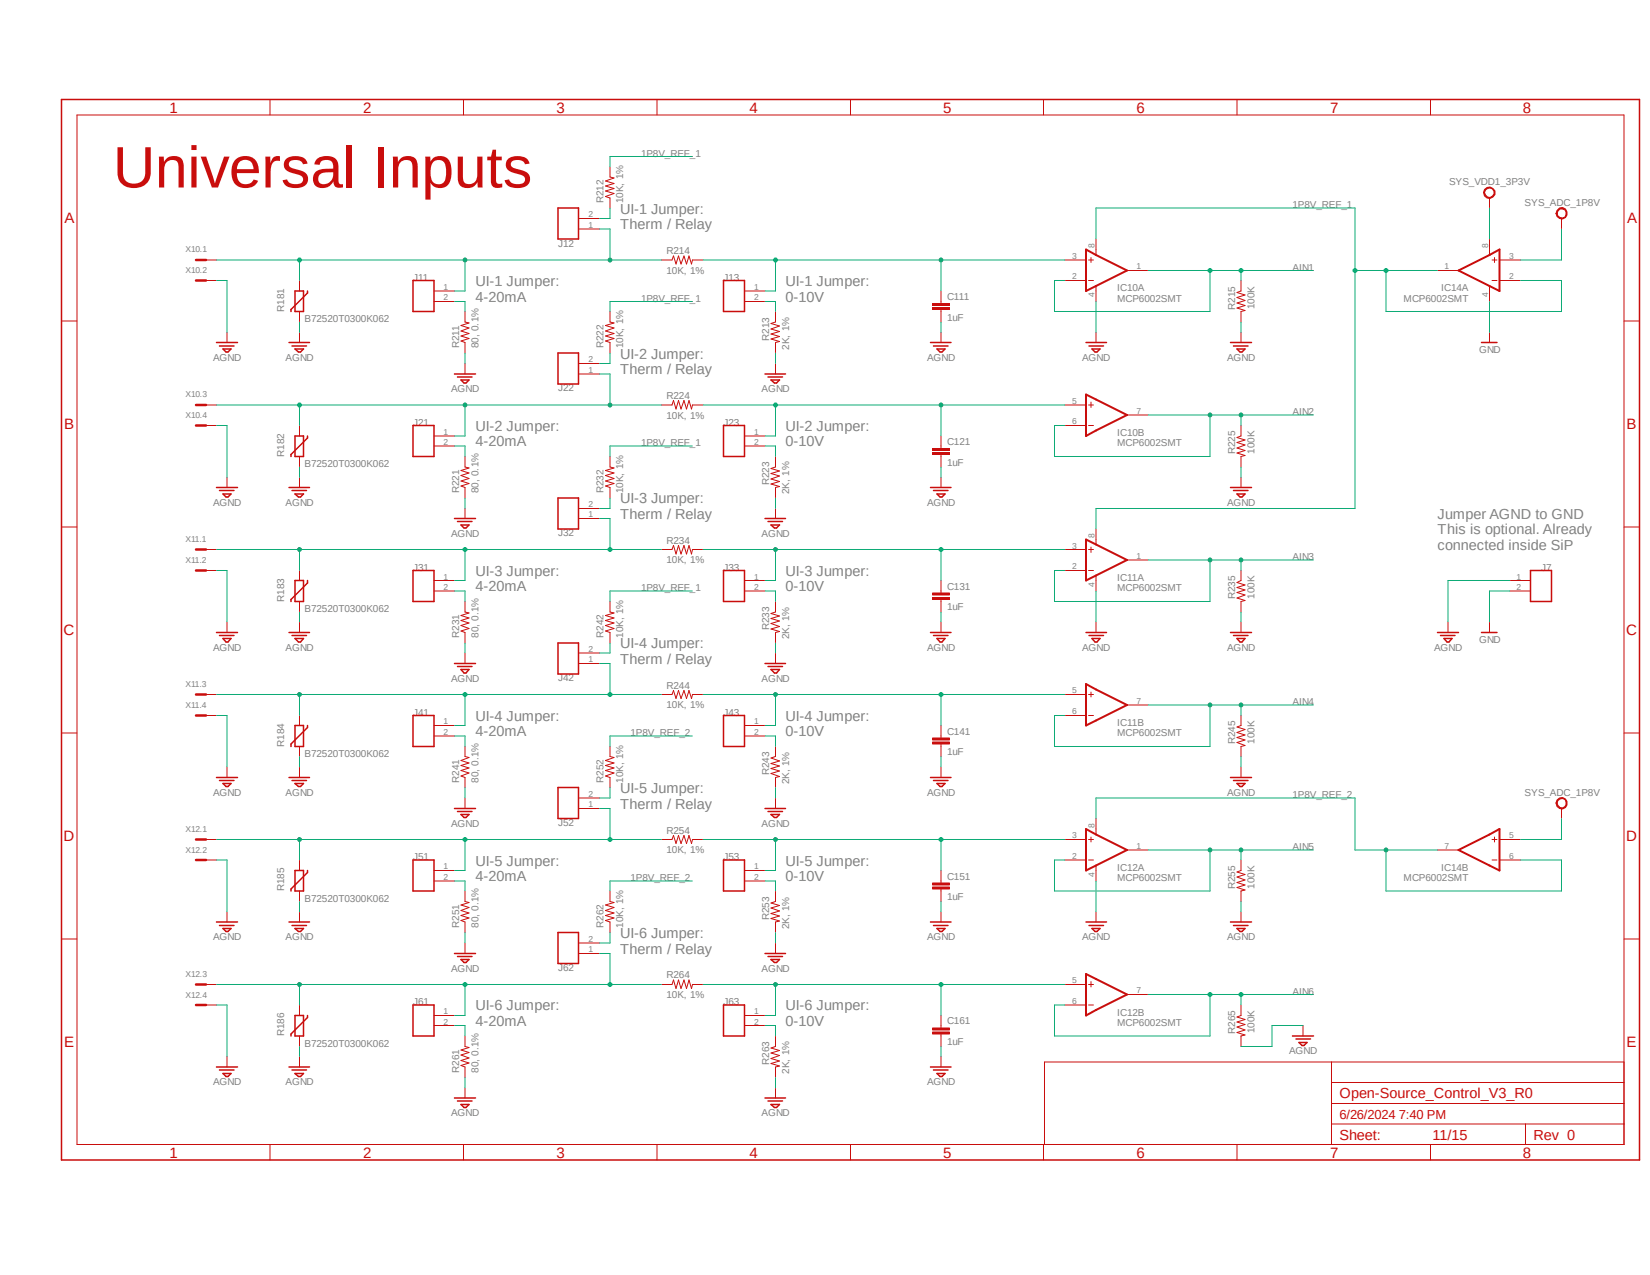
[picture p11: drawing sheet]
<svg xmlns="http://www.w3.org/2000/svg" width="279mm" height="216mm" viewBox="0 0 279 216" stroke-linecap="round" stroke-linejoin="round" font-family="sans-serif">
<path d="M8.4 146.4l55.2 69.5M279.4 146.4l-55.2 69.5" fill="none" stroke="#fff" stroke-width=".17"/>
<g fill="none" stroke="#c90d0c" stroke-width=".17">
<path d="M13 19.5h262v174.3h-262zM45.7 16.8v2.7M78.5 16.8v2.7M111.3 16.8v2.7M144 16.8v2.7M176.7 16.8v2.7M209.5 16.8v2.7M242.2 16.8v2.7M98 38.8h3.5M98 37h3.5M103.3 28.3v1.7l.7 .1-1.5 .5 1.5 .5-1.5 .4 1.5 .4-1.5 .4 1.5 .5-1.5 .5 .8 .2v1.7M10.4 54.4h2.6"/>
<path d="M34.9 44h1.8M34.9 47.5h1.8M38.4 56.3v1.7M50.7 47.5v1.8M50.7 52.7v1.8M73.5 49.3h3.5M73.5 51.1h3.5M78.7 52.7v1.8l.7 .2-1.3 .4 1.3 .4-1.3 .5 1.3 .5-1.3 .4 1.3 .4-1.3 .4 .6 .3v1.8M103.3 52.7v1.8l.7 .2-1.5 .4 1.5 .4-1.5 .5 1.5 .5-1.5 .4 1.5 .4-1.5 .4 .8 .3v1.8M112 44h1.8l.2-.7 .5 1.4 .4-1.4 .4 1.4 .5-1.4 .4 1.4 .5-1.4 .4 1.4 .2-.7h1.7M126.1 49.3h3.4M126.1 51.1h3.4"/>
<path d="M131.3 52.7v1.8l-.7 .3 1.4 .4-1.4 .5 1.4 .4-1.4 .5 1.4 .4-1.4 .4 1.4 .4-.7 .2v1.8M157.9 51.4h2.9v.3h-2.9zM157.9 52.1h2.9v.3h-2.9zM159.3 49.3v2.1M159.3 52.4v2.1M159.3 56.3v1.7M180.3 44h3.6M180.3 47.5h3.6M184.3 44h.9M184.3 47.5h.9M184.7 43.6v.8M185.6 40.5v2.7"/>
<path d="M185.6 48.4v2.7M185.6 56.3v1.7M190.8 45.8h3.6M243.4 45.8h3.6M252.2 40.5v2.7M252.2 48.4v2.7M252.6 44h.9M252.6 47.5h.9M253.1 43.6v.8M253.9 44h3.6M253.9 47.5h3.6M275 54.4h2.6"/>
<path d="M34.9 68.6h1.8M34.9 72.1h1.8M50.7 72.1v1.7M50.7 77.3v1.8M73.5 73.8h3.5M73.5 75.5h3.5M78.7 61.6v1.7M78.7 77.3v1.8l.7 .1-1.3 .5 1.3 .4-1.3 .4 1.3 .5-1.3 .4 1.3 .5-1.3 .4 .6 .2v1.8M98 63.3h3.5M98 61.6h3.5M103.3 77.3v1.8l.7 .1-1.5 .5 1.5 .4-1.5 .4 1.5 .5-1.5 .4 1.5 .5-1.5 .4 .8 .2v1.8M112 68.6h1.8l.2-.8 .5 1.5 .4-1.5 .4 1.5 .5-1.5 .4 1.5 .5-1.5 .4 1.5 .2-.7h1.7"/>
<path d="M126.1 73.8h3.4M126.1 75.5h3.4M131.3 61.6v1.7M131.3 77.3v1.8l-.7 .2 1.4 .5-1.4 .4 1.4 .4-1.4 .5 1.4 .4-1.4 .5 1.4 .4-.7 .1v1.8M157.9 75.9h2.9v.4h-2.9zM157.9 76.6h2.9v.4h-2.9zM159.3 73.8v2.1M159.3 77v2.1M180.3 68.6h3.6M180.3 72.1h3.6M184.3 68.6h.9M184.3 72.1h.9"/>
<path d="M184.7 68.1v.9M190.8 70.3h3.6M10.4 89.2h2.6M34.9 93h1.8M34.9 96.6h1.8M38.4 80.9v1.6M50.7 96.6v1.7M73.5 98.3h3.5M78.7 86.1v1.7M98 87.8h3.5M98 86.1h3.5M112 93h1.8l.2-.6 .5 1.4 .4-1.4 .4 1.4 .5-1.4 .4 1.4 .5-1.4 .4 1.4 .2-.8h1.7"/>
<path d="M126.1 98.3h3.4M131.3 86.1v1.7M159.3 80.9v1.6M159.3 98.3v2.1M180.3 93h3.6M180.3 96.6h3.6M184.3 93h.9M184.3 96.6h.9M184.7 92.6v1M185.6 89.6v2.6M185.6 97.5v2.6M190.8 94.8h3.6"/>
<path d="M275 89.2h2.6M34.9 117.6h1.8M38.4 105.3v1.8M50.7 101.9v1.7M73.5 100.1h3.5M78.7 101.9v1.7l.7 .2-1.3 .4 1.3 .4-1.3 .5 1.3 .4-1.3 .4 1.3 .5-1.3 .4 .6 .3v1.8M78.7 110.6v1.8M98 112.4h3.5M98 110.6h3.5M103.3 101.9v1.7l.7 .2-1.5 .4 1.5 .4-1.5 .5 1.5 .4-1.5 .4 1.5 .5-1.5 .4 .8 .3v1.8M112 117.6h1.8l.2-.7 .5 1.4 .4-1.4 .4 1.4 .5-1.4 .4 1.4 .5-1.4 .4 1.4 .2-.7h1.7M126.1 100.1h3.4"/>
<path d="M131.3 101.9v1.7l-.7 .3 1.4 .4-1.4 .4 1.4 .5-1.4 .4 1.4 .5-1.4 .4 1.4 .4-.7 .2v1.8M131.3 110.6v1.8M157.9 100.4h2.9v.4h-2.9zM157.9 101.2h2.9v.3h-2.9zM159.3 101.5v2.1M159.3 105.3v1.8M180.3 117.6h3.6M184.3 117.6h.9M184.7 117.2v.8M185.6 105.3v1.8M190.8 119.4h3.6M10.4 124.1h2.6"/>
<path d="M34.9 121.2h1.8M38.4 129.9v1.8M50.7 121.2v1.7M50.7 126.4v1.7M73.5 122.9h3.5M73.5 124.6h3.5M78.7 126.4v1.7l.7 .2-1.3 .5 1.3 .4-1.3 .4 1.3 .4-1.3 .5 1.3 .4-1.3 .5 .6 .3v1.6M78.7 135.1v1.8M98 136.9h3.5M98 135.1h3.5M103.3 126.4v1.7l.7 .2-1.5 .5 1.5 .4-1.5 .4 1.5 .4-1.5 .5 1.5 .4-1.5 .5 .8 .3v1.6M126.1 122.9h3.4"/>
<path d="M126.1 124.6h3.4M131.3 126.4v1.7l-.7 .3 1.4 .5-1.4 .4 1.4 .4-1.4 .4 1.4 .5-1.4 .4 1.4 .5-.7 .2v1.6M131.3 135.1v1.8M157.9 125h2.9v.3h-2.9zM157.9 125.6h2.9v.4h-2.9zM159.3 122.9v2.1M159.3 126v2.1M159.3 129.9v1.8M180.3 121.2h3.6M184.3 121.2h.9M185.6 138.6v2.7M275 124.1h2.6"/>
<path d="M10.4 159h2.6M34.9 142.2h1.8M34.9 145.6h1.8M38.4 154.4v1.7M50.7 145.6v1.8M50.7 150.9v1.8M73.5 147.4h3.5M73.5 149.2h3.5M78.7 150.9v1.8l.7 .1-1.3 .4 1.3 .5-1.3 .5 1.3 .4-1.3 .4 1.3 .4-1.3 .5 .6 .2v1.8M78.7 159.7v1.8M98 159.7h3.5M103.3 150.9v1.8l.7 .1-1.5 .4 1.5 .5-1.5 .5 1.5 .4-1.5 .4 1.5 .4-1.5 .5 .8 .2v1.8"/>
<path d="M112 142.2h1.8l.2-.7 .5 1.3 .4-1.3 .4 1.3 .5-1.3 .4 1.3 .5-1.3 .4 1.3 .2-.6h1.7M126.1 147.4h3.4M126.1 149.2h3.4M131.3 150.9v1.8l-.7 .2 1.4 .4-1.4 .5 1.4 .5-1.4 .4 1.4 .4-1.4 .4 1.4 .5-.7 .1v1.8M131.3 159.7v1.8M157.9 149.5h2.9v.4h-2.9zM157.9 150.2h2.9v.3h-2.9zM159.3 147.4v2.1M159.3 150.5v2.2M159.3 154.4v1.7M180.3 142.2h3.6M180.3 145.6h3.6"/>
<path d="M184.3 142.2h.9M184.3 145.6h.9M184.7 141.7v.9M185.6 146.6v2.6M185.6 154.4v1.7M190.8 143.9h3.6M243.4 143.9h3.6M252.6 142.2h.9M252.6 145.6h.9M253.1 141.7v.9M253.9 142.2h3.6M253.9 145.6h3.6"/>
<path d="M275 159h2.6M34.9 166.7h1.8M34.9 170.2h1.8M38.4 178.9v1.8M50.7 170.2v1.8M50.7 175.4v1.8M73.5 172h3.5M73.5 173.7h3.5M78.7 175.4v1.8l.7 .2-1.3 .4 1.3 .4-1.3 .4 1.3 .6-1.3 .4 1.3 .4-1.3 .4 .6 .3v1.8M98 161.5h3.5M112 166.7h1.8l.2-.8 .5 1.5 .4-1.5 .4 1.5 .5-1.5 .4 1.5 .5-1.5 .4 1.5 .2-.7h1.7M126.1 172h3.4"/>
<path d="M126.1 173.7h3.4M131.3 175.4v1.8l-.7 .3 1.4 .4-1.4 .4 1.4 .4-1.4 .5 1.4 .5-1.4 .4 1.4 .4-.7 .2v1.8M157.9 174.1h2.9v.3h-2.9zM157.9 174.8h2.9v.3h-2.9zM159.3 172v2.1M159.3 175.1v2.1M159.3 178.9v1.8M180.3 166.7h3.6M180.3 170.2h3.6M184.3 166.7h.9M184.3 170.2h.9M184.7 166.2v.9"/>
<path d="M190.8 168.4h3.6M225.5 179.8v14M275 179.8h-98.1v14M45.7 193.8v2.6M78.5 193.8v2.6M78.7 184.2v1.7M111.3 193.8v2.6M131.3 184.2v1.7M144 193.8v2.6M176.7 193.8v2.6M209.5 193.8v2.6M225.5 190.3h49.5"/>
<path d="M225.5 186.9h49.5M225.5 183.3h49.5M242.2 193.8v2.6M258.3 190.3v3.5"/>
</g>
<g fill="none" stroke="#c90d0c" stroke-width=".25">
<path d="M10.4 16.8h267.2v179.6h-267.2zM94.5 35.2h3.5v5.3h-3.5zM36.7 58h3.5M37.2 58.6h2.4M37.8 59.1h1.3l-.5 .5h-.3zM50 49.3h1.4v3.4h-1.4zM52.1 49.3v.3l-2.8 2.8v.3M69.9 47.5h3.6v5.2h-3.6zM94.5 59.8h3.5v5.2h-3.5zM122.5 47.5h3.6v5.2h-3.6zM157.6 58h3.4M158.1 58.6h2.4"/>
<path d="M158.7 59.1h1.3l-.5 .5h-.3zM183.9 58h3.5M184.4 58.6h2.5M184.9 59.1h1.4l-.5 .5h-.4zM50 73.8h1.4v3.5h-1.4zM52.1 73.8v.4l-2.8 2.8v.3M69.9 72.1h3.6v5.2h-3.6zM77 63.3h3.5M77.5 63.8h2.4M78.1 64.3h1.3l-.5 .6h-.3zM122.5 72.1h3.6v5.2h-3.6zM129.5 63.3h3.5"/>
<path d="M130 63.8h2.5M130.6 64.3h1.4l-.5 .6h-.4zM36.7 82.5h3.5M37.2 83.1h2.4M37.8 83.7h1.3l-.5 .5h-.3zM50 98.3h1.4v3.6h-1.4zM52.1 98.3v.4l-2.8 2.8v.4M69.9 96.6h3.6v5.3h-3.6zM77 87.8h3.5M77.5 88.3h2.4M78.1 88.9h1.3l-.5 .5h-.3zM94.5 84.3h3.5v5.3h-3.5z"/>
<path d="M122.5 96.6h3.6v5.3h-3.6zM129.5 87.8h3.5M130 88.3h2.5M130.6 88.9h1.4l-.5 .5h-.4zM157.6 82.5h3.4M158.1 83.1h2.4M158.7 83.7h1.3l-.5 .5h-.3zM36.7 107.1h3.5M37.2 107.6h2.4M37.8 108.1h1.3l-.5 .6h-.3zM77 112.4h3.5M77.5 112.9h2.4"/>
<path d="M78.1 113.4h1.3l-.5 .6h-.3zM94.5 108.9h3.5v5.2h-3.5zM129.5 112.4h3.5M130 112.9h2.5M130.6 113.4h1.4l-.5 .6h-.4zM157.6 107.1h3.4M158.1 107.6h2.4M158.7 108.1h1.3l-.5 .6h-.3zM183.9 107.1h3.5M184.4 107.6h2.5M184.9 108.1h1.4l-.5 .6h-.4zM36.7 131.7h3.5"/>
<path d="M37.2 132.2h2.4M37.8 132.7h1.3l-.5 .5h-.3zM50 122.9h1.4v3.5h-1.4zM52.1 122.9v.3l-2.8 2.8v.4M69.9 121.2h3.6v5.2h-3.6zM77 136.9h3.5M77.5 137.4h2.4M78.1 137.9h1.3l-.5 .5h-.3zM94.5 133.3h3.5v5.3h-3.5zM122.5 121.2h3.6v5.2h-3.6zM129.5 136.9h3.5M130 137.4h2.5"/>
<path d="M130.6 137.9h1.4l-.5 .5h-.4zM157.6 131.7h3.4M158.1 132.2h2.4M158.7 132.7h1.3l-.5 .5h-.3zM36.7 156.1h3.5M37.2 156.7h2.4M37.8 157.2h1.3l-.5 .5h-.3zM50 147.4h1.4v3.5h-1.4zM52.1 147.4v.3l-2.8 2.8v.4M69.9 145.6h3.6v5.3h-3.6zM94.5 157.9h3.5v5.3h-3.5zM122.5 145.6h3.6v5.3h-3.6z"/>
<path d="M157.6 156.1h3.4M158.1 156.7h2.4M158.7 157.2h1.3l-.5 .5h-.3zM183.9 156.1h3.5M184.4 156.7h2.5M184.9 157.2h1.4l-.5 .5h-.4zM50 172h1.4v3.4h-1.4zM52.1 172v.3l-2.8 2.8v.3M69.9 170.2h3.6v5.2h-3.6zM77 161.5h3.5M77.5 162h2.4M78.1 162.5h1.3l-.5 .5h-.3z"/>
<path d="M122.5 170.2h3.6v5.2h-3.6zM129.5 161.5h3.5M130 162h2.5M130.6 162.5h1.4l-.5 .5h-.4zM36.7 180.7h3.5M37.2 181.2h2.4M37.8 181.8h1.3l-.5 .5h-.3zM77 185.9h3.5M77.5 186.4h2.4M78.1 187h1.3l-.5 .5h-.3zM129.5 185.9h3.5M130 186.4h2.5"/>
<path d="M130.6 187h1.4l-.5 .5h-.4zM157.6 180.7h3.4M158.1 181.2h2.4M158.7 181.8h1.3l-.5 .5h-.3z"/>
</g>
<path d="M33.2 44h1.7M33.2 47.5h1.7M33.2 68.6h1.7M33.2 72.1h1.7M33.2 93h1.7M33.2 96.6h1.7M33.2 117.6h1.7M33.2 121.2h1.7M33.2 142.2h1.7M33.2 145.6h1.7M33.2 166.7h1.7M33.2 170.2h1.7" fill="none" stroke="#c90d0c" stroke-width=".42"/>
<g fill="none" stroke="#c90d0c" stroke-width=".34">
<path d="M157.9 51.6h2.9M157.9 52.2h2.9M183.9 42.2l6.9 3.6-6.9 3.5zM247 45.8l6.9-3.6v7.1zM157.9 76.1h2.9M157.9 76.8h2.9M183.9 66.8l6.9 3.5-6.9 3.5zM183.9 91.4l6.9 3.4-6.9 3.5zM157.9 100.6h2.9M157.9 101.3h2.9M183.9 115.8l6.9 3.6-6.9 3.5zM157.9 125.1h2.9"/>
<path d="M157.9 125.8h2.9M157.9 149.7h2.9M157.9 150.4h2.9M183.9 140.4l6.9 3.5-6.9 3.5zM247 143.9l6.9-3.5v7zM157.9 174.2h2.9M157.9 174.9h2.9M183.9 164.9l6.9 3.5-6.9 3.6z"/>
</g>
<path d="M251.4 32.1a.97 .97 0 0 1 1.6 0 .97 .97 0 0 1-.7 1.5l-.5-.1-.4-.3-.2-.6h.2a.83 .83 0 0 1 .7-.7 .83 .83 0 0 1 .9 .5 .83 .83 0 0 1-1.1 1l-.4-.4-.1-.4h-.2z" fill-rule="evenodd" fill="#c90d0c"/>
<path d="M251.4 32.1a.97 .97 0 0 1 1.6 0 .97 .97 0 0 1-.7 1.5l-.5-.1-.4-.3-.2-.6h.2a.83 .83 0 0 1 .7-.7 .83 .83 0 0 1 .9 .5 .83 .83 0 0 1-1.1 1l-.4-.4-.1-.4h-.2zM252.2 33.5v1.7" fill="none" stroke="#c90d0c" stroke-width=".17"/>
<path d="M263.7 35.6l.4-.4 .5-.1a1 1 0 0 1 .8 1 1 1 0 0 1-.8 1l-.5-.1-.4-.3-.2-.5h.2l.1-.5 .4-.3h.4a.8 .8 0 0 1 .6 .9 .8 .8 0 0 1-.8 .7 .8 .8 0 0 1-.7-.8h-.2z" fill-rule="evenodd" fill="#c90d0c"/>
<path d="M263.7 35.6l.4-.4 .5-.1a1 1 0 0 1 .8 1 1 1 0 0 1-.8 1l-.5-.1-.4-.3-.2-.5h.2l.1-.5 .4-.3h.4a.8 .8 0 0 1 .6 .9 .8 .8 0 0 1-.8 .7 .8 .8 0 0 1-.7-.8h-.2zM264.4 37v1.8M50.7 56.3v1.7M50.7 80.9v1.6M50.7 105.3v1.8M50.7 129.9v1.8M50.7 154.4v1.7M50.7 178.9v1.8" fill="none" stroke="#c90d0c" stroke-width=".17"/>
<g fill="none" stroke="#c90d0c" stroke-width=".25">
<path d="M48.9 58h3.5M49.4 58.6h2.5M50 59.1h1.4l-.5 .5h-.4zM48.9 82.5h3.5M49.4 83.1h2.5M50 83.7h1.4l-.5 .5h-.4zM48.9 107.1h3.5M49.4 107.6h2.5M50 108.1h1.4l-.5 .6h-.4zM48.9 131.7h3.5M49.4 132.2h2.5M50 132.7h1.4l-.5 .5h-.4z"/>
<path d="M48.9 156.1h3.5M49.4 156.7h2.5M50 157.2h1.4l-.5 .5h-.4zM48.9 180.7h3.5M49.4 181.2h2.5M50 181.8h1.4l-.5 .5h-.4z"/>
</g>
<path d="M263.7 135.5l.4-.4 .5-.1 .5 .3 .2 .4v.6l-.2 .4-.5 .3-.5-.1-.4-.3-.2-.6h.2a.86 .86 0 0 1 1.3-.6 .83 .83 0 0 1 .1 1 .83 .83 0 0 1-.9 .3l-.4-.3-.1-.4h-.2z" fill-rule="evenodd" fill="#c90d0c"/>
<g fill="none" stroke="#c90d0c" stroke-width=".17">
<path d="M210.1 47.5v1.8l-.6 .2 1.3 .5-1.3 .4 1.3 .5-1.3 .4 1.3 .4-1.3 .5 1.3 .4-.7 .1v1.8M210.1 56.3v1.7M252.2 56.3v1.7M210.1 72.1v1.7l-.6 .3 1.3 .4-1.3 .4 1.3 .5-1.3 .5 1.3 .4-1.3 .4 1.3 .4-.7 .2v1.8M210.1 80.9v1.6M210.1 96.6v1.7l-.6 .3 1.3 .5-1.3 .4 1.3 .4-1.3 .4 1.3 .5-1.3 .5 1.3 .4-.7 .2v1.7M255.7 98.3h3.5M210.1 105.3v1.8M245.2 105.3v1.8M252.2 105.3v1.8M255.7 100.1h3.5M210.1 121.2v1.7l-.6 .2 1.3 .4-1.3 .5 1.3 .5-1.3 .4 1.3 .4-1.3 .4 1.3 .5-.7 .2v1.7"/>
<path d="M210.1 129.9v1.8M263.7 135.5l.4-.4 .5-.1 .5 .3 .2 .4v.6l-.2 .4-.5 .3-.5-.1-.4-.3-.2-.6h.2a.86 .86 0 0 1 1.3-.6 .83 .83 0 0 1 .1 1 .83 .83 0 0 1-.9 .3l-.4-.3-.1-.4h-.2zM264.4 136.9v1.7M210.1 145.6v1.8l-.6 .3 1.3 .4-1.3 .4 1.3 .5-1.3 .4 1.3 .5-1.3 .4 1.3 .4-.7 .2v1.8M210.1 154.4v1.7M210.1 170.2v1.8l-.6 .2 1.3 .4-1.3 .5 1.3 .4-1.3 .4 1.3 .5-1.3 .4 1.3 .5-.7 .1v1.8M220.6 173.7v1.7"/>
</g>
<g fill="none" stroke="#c90d0c" stroke-width=".25">
<path d="M208.4 58h3.5M208.9 58.6h2.4M209.5 59.1h1.3l-.5 .5h-.3zM250.9 58h2.6M208.4 82.5h3.5M208.9 83.1h2.4M209.5 83.7h1.3l-.5 .5h-.3zM259.2 96.6h3.5v5.3h-3.5zM208.4 107.1h3.5M208.9 107.6h2.4M209.5 108.1h1.3l-.5 .6h-.3zM243.4 107.1h3.6"/>
<path d="M243.9 107.6h2.5M244.5 108.1h1.4l-.5 .6h-.4zM250.9 107.1h2.6M208.4 131.7h3.5M208.9 132.2h2.4M209.5 132.7h1.3l-.5 .5h-.3zM208.4 156.1h3.5M208.9 156.7h2.4M209.5 157.2h1.3l-.5 .5h-.3zM218.9 175.4h3.5M219.5 175.9h2.4M220 176.5h1.3l-.5 .5h-.3z"/>
</g>
<path d="M194.4 45.8h28M204.9 45.8v6.9h-26.3v-5.2h1.7M252.2 51.1v5.2M255.7 100.1h-3.5v5.2" fill="none" stroke="#0dab76" stroke-width=".17"/>
<circle cx="204.9" cy="45.8" r=".33" fill="#0dab76"/>
<g fill="none" stroke="#0dab76" stroke-width=".17">
<path d="M210.1 45.8v1.7"/>
<circle cx="204.9" cy="45.8" r=".33"/>
</g>
<circle cx="210.1" cy="45.8" r=".33" fill="#0dab76"/>
<g fill="none" stroke="#0dab76" stroke-width=".17">
<path d="M194.4 70.3h28M204.9 70.3v7h-26.3v-5.2h1.7"/>
<circle cx="210.1" cy="45.8" r=".33"/>
</g>
<circle cx="204.9" cy="70.3" r=".33" fill="#0dab76"/>
<g fill="none" stroke="#0dab76" stroke-width=".17">
<path d="M210.1 70.3v1.8"/>
<circle cx="204.9" cy="70.3" r=".33"/>
</g>
<circle cx="210.1" cy="70.3" r=".33" fill="#0dab76"/>
<g fill="none" stroke="#0dab76" stroke-width=".17">
<path d="M194.4 94.8h28M204.9 94.8v7.1h-26.3v-5.3h1.7"/>
<circle cx="210.1" cy="70.3" r=".33"/>
</g>
<circle cx="204.9" cy="94.8" r=".33" fill="#0dab76"/>
<g fill="none" stroke="#0dab76" stroke-width=".17">
<path d="M210.1 94.8v1.8"/>
<circle cx="204.9" cy="94.8" r=".33"/>
</g>
<circle cx="210.1" cy="94.8" r=".33" fill="#0dab76"/>
<g fill="none" stroke="#0dab76" stroke-width=".17">
<path d="M194.4 119.4h28M204.9 119.4v7h-26.3v-5.2h1.7"/>
<circle cx="210.1" cy="94.8" r=".33"/>
</g>
<circle cx="204.9" cy="119.4" r=".33" fill="#0dab76"/>
<g fill="none" stroke="#0dab76" stroke-width=".17">
<path d="M210.1 119.4v1.8"/>
<circle cx="204.9" cy="119.4" r=".33"/>
</g>
<circle cx="210.1" cy="119.4" r=".33" fill="#0dab76"/>
<g fill="none" stroke="#0dab76" stroke-width=".17">
<path d="M194.4 143.9h28M204.9 143.9v7h-26.3v-5.3h1.7"/>
<circle cx="210.1" cy="119.4" r=".33"/>
</g>
<circle cx="204.9" cy="143.9" r=".33" fill="#0dab76"/>
<g fill="none" stroke="#0dab76" stroke-width=".17">
<path d="M210.1 143.9v1.7"/>
<circle cx="204.9" cy="143.9" r=".33"/>
</g>
<circle cx="210.1" cy="143.9" r=".33" fill="#0dab76"/>
<g fill="none" stroke="#0dab76" stroke-width=".17">
<path d="M194.4 168.4h28M204.9 168.4v7h-26.3v-5.2h1.7"/>
<circle cx="210.1" cy="143.9" r=".33"/>
</g>
<circle cx="204.9" cy="168.4" r=".33" fill="#0dab76"/>
<g fill="none" stroke="#0dab76" stroke-width=".17">
<path d="M210.1 168.4v1.8"/>
<circle cx="204.9" cy="168.4" r=".33"/>
</g>
<circle cx="210.1" cy="168.4" r=".33" fill="#0dab76"/>
<g fill="none" stroke="#0dab76" stroke-width=".17">
<path d="M252.2 35.2v5.3M264.4 38.8v5.2h-6.9M36.7 47.5h1.7v8.8M36.7 44h14v3.5M50.7 54.5v1.8M78.7 59.8v1.8M131.3 59.8v1.8M159.3 54.5v1.8M185.6 51.1v5.2M210.1 54.5v1.8M36.7 72.1h1.7v8.8M50.7 79.1v1.8"/>
<path d="M159.3 79.1v1.8M210.1 79.1v1.8M36.7 96.6h1.7v8.7M78.7 84.3v1.8M131.3 84.3v1.8M255.7 98.3h-10.5v7M50.7 103.6v1.7M78.7 108.9v1.7M131.3 108.9v1.7M159.3 103.6v1.7M185.6 100.1v5.2M210.1 103.6v1.7"/>
<path d="M36.7 121.2h1.7v8.7M50.7 128.1v1.8M78.7 133.3v1.8M131.3 133.3v1.8M159.3 128.1v1.8M210.1 128.1v1.8M264.4 138.6v3.6h-6.9M36.7 145.6h1.7v8.8M50.7 152.7v1.7M78.7 157.9v1.8M131.3 157.9v1.8M159.3 152.7v1.7"/>
<path d="M185.6 149.2v5.2M210.1 152.7v1.7M36.7 170.2h1.7v8.7M50.7 177.2v1.7M159.3 177.2v1.7M220.6 173.7h-5.2v3.5h-5.3M78.7 182.5v1.7M131.3 182.5v1.7"/>
<circle cx="210.1" cy="168.4" r=".33"/>
</g>
<circle cx="50.7" cy="44" r=".33" fill="#0dab76"/>
<g fill="none" stroke="#0dab76" stroke-width=".17">
<path d="M78.7 44h24.6"/>
<circle cx="50.7" cy="44" r=".33"/>
</g>
<circle cx="103.3" cy="44" r=".33" fill="#0dab76"/>
<g fill="none" stroke="#0dab76" stroke-width=".17">
<path d="M101.5 38.8h1.8v5.2h8.7M50.7 44h28v5.3h-1.7"/>
<circle cx="103.3" cy="44" r=".33"/>
</g>
<circle cx="78.7" cy="44" r=".33" fill="#0dab76"/>
<g fill="none" stroke="#0dab76" stroke-width=".17">
<path d="M119 44h61.3M131.3 44v5.3h-1.8"/>
<circle cx="78.7" cy="44" r=".33"/>
</g>
<circle cx="131.3" cy="44" r=".33" fill="#0dab76"/>
<g fill="none" stroke="#0dab76" stroke-width=".17">
<path d="M159.3 44v5.3"/>
<circle cx="131.3" cy="44" r=".33"/>
</g>
<circle cx="159.3" cy="44" r=".33" fill="#0dab76"/>
<g fill="none" stroke="#0dab76" stroke-width=".17">
<path d="M103.3 35.2v1.8h-1.8M77 51.1h1.7v1.6M129.5 51.1h1.8v1.6"/>
<circle cx="159.3" cy="44" r=".33"/>
</g>
<circle cx="103.3" cy="68.6" r=".33" fill="#0dab76"/>
<g fill="none" stroke="#0dab76" stroke-width=".17">
<path d="M36.7 68.6h75.3M50.7 68.6v3.5M101.5 63.3h1.8v5.3"/>
<circle cx="103.3" cy="68.6" r=".33"/>
</g>
<circle cx="50.7" cy="68.6" r=".33" fill="#0dab76"/>
<g fill="none" stroke="#0dab76" stroke-width=".17">
<path d="M78.7 68.6v5.2h-1.7"/>
<circle cx="50.7" cy="68.6" r=".33"/>
</g>
<circle cx="78.7" cy="68.6" r=".33" fill="#0dab76"/>
<g fill="none" stroke="#0dab76" stroke-width=".17">
<path d="M119 68.6h61.3M131.3 68.6v5.2h-1.8"/>
<circle cx="78.7" cy="68.6" r=".33"/>
</g>
<circle cx="131.3" cy="68.6" r=".33" fill="#0dab76"/>
<g fill="none" stroke="#0dab76" stroke-width=".17">
<path d="M159.3 68.6v5.2"/>
<circle cx="131.3" cy="68.6" r=".33"/>
</g>
<circle cx="159.3" cy="68.6" r=".33" fill="#0dab76"/>
<g fill="none" stroke="#0dab76" stroke-width=".17">
<path d="M103.3 59.8v1.8h-1.8M77 75.5h1.7v1.8M129.5 75.5h1.8v1.8M78.7 93h24.6"/>
<circle cx="159.3" cy="68.6" r=".33"/>
</g>
<circle cx="103.3" cy="93" r=".33" fill="#0dab76"/>
<g fill="none" stroke="#0dab76" stroke-width=".17">
<path d="M50.7 93h28v5.3h-1.7M101.5 87.8h1.8v5.2h8.7"/>
<circle cx="103.3" cy="93" r=".33"/>
</g>
<circle cx="78.7" cy="93" r=".33" fill="#0dab76"/>
<g fill="none" stroke="#0dab76" stroke-width=".17">
<path d="M36.7 93h14v3.6"/>
<circle cx="78.7" cy="93" r=".33"/>
</g>
<circle cx="50.7" cy="93" r=".33" fill="#0dab76"/>
<g fill="none" stroke="#0dab76" stroke-width=".17">
<path d="M119 93h61.3M131.3 93v5.3h-1.8"/>
<circle cx="50.7" cy="93" r=".33"/>
</g>
<circle cx="131.3" cy="93" r=".33" fill="#0dab76"/>
<g fill="none" stroke="#0dab76" stroke-width=".17">
<path d="M159.3 93v5.3"/>
<circle cx="131.3" cy="93" r=".33"/>
</g>
<circle cx="159.3" cy="93" r=".33" fill="#0dab76"/>
<g fill="none" stroke="#0dab76" stroke-width=".17">
<path d="M103.3 84.3v1.8h-1.8M77 100.1h1.7v1.8M129.5 100.1h1.8v1.8"/>
<circle cx="159.3" cy="93" r=".33"/>
</g>
<circle cx="103.3" cy="117.6" r=".33" fill="#0dab76"/>
<g fill="none" stroke="#0dab76" stroke-width=".17">
<path d="M50.7 117.6h61.3M78.7 117.6v5.3h-1.7M101.5 112.4h1.8v5.2"/>
<circle cx="103.3" cy="117.6" r=".33"/>
</g>
<circle cx="78.7" cy="117.6" r=".33" fill="#0dab76"/>
<g fill="none" stroke="#0dab76" stroke-width=".17">
<path d="M36.7 117.6h14v3.6"/>
<circle cx="78.7" cy="117.6" r=".33"/>
</g>
<circle cx="50.7" cy="117.6" r=".33" fill="#0dab76"/>
<g fill="none" stroke="#0dab76" stroke-width=".17">
<path d="M119 117.6h61.3M131.3 117.6v5.3h-1.8"/>
<circle cx="50.7" cy="117.6" r=".33"/>
</g>
<circle cx="131.3" cy="117.6" r=".33" fill="#0dab76"/>
<g fill="none" stroke="#0dab76" stroke-width=".17">
<path d="M159.3 117.6v5.3"/>
<circle cx="131.3" cy="117.6" r=".33"/>
</g>
<circle cx="159.3" cy="117.6" r=".33" fill="#0dab76"/>
<g fill="none" stroke="#0dab76" stroke-width=".17">
<path d="M103.3 108.9v1.7h-1.8M77 124.6h1.7v1.8M129.5 124.6h1.8v1.8M78.7 142.2h24.6"/>
<circle cx="159.3" cy="117.6" r=".33"/>
</g>
<circle cx="103.3" cy="142.2" r=".33" fill="#0dab76"/>
<g fill="none" stroke="#0dab76" stroke-width=".17">
<path d="M101.5 136.9h1.8v5.3h8.7M50.7 142.2h28v5.2h-1.7"/>
<circle cx="103.3" cy="142.2" r=".33"/>
</g>
<circle cx="78.7" cy="142.2" r=".33" fill="#0dab76"/>
<g fill="none" stroke="#0dab76" stroke-width=".17">
<path d="M36.7 142.2h14v3.4"/>
<circle cx="78.7" cy="142.2" r=".33"/>
</g>
<circle cx="50.7" cy="142.2" r=".33" fill="#0dab76"/>
<g fill="none" stroke="#0dab76" stroke-width=".17">
<path d="M119 142.2h61.3M131.3 142.2v5.2h-1.8"/>
<circle cx="50.7" cy="142.2" r=".33"/>
</g>
<circle cx="131.3" cy="142.2" r=".33" fill="#0dab76"/>
<g fill="none" stroke="#0dab76" stroke-width=".17">
<path d="M159.3 142.2v5.2"/>
<circle cx="131.3" cy="142.2" r=".33"/>
</g>
<circle cx="159.3" cy="142.2" r=".33" fill="#0dab76"/>
<g fill="none" stroke="#0dab76" stroke-width=".17">
<path d="M103.3 133.3v1.8h-1.8M77 149.2h1.7v1.7M129.5 149.2h1.8v1.7"/>
<circle cx="159.3" cy="142.2" r=".33"/>
</g>
<circle cx="103.3" cy="166.7" r=".33" fill="#0dab76"/>
<g fill="none" stroke="#0dab76" stroke-width=".17">
<path d="M50.7 166.7h61.3M78.7 166.7v5.3h-1.7M101.5 161.5h1.8v5.2"/>
<circle cx="103.3" cy="166.7" r=".33"/>
</g>
<circle cx="78.7" cy="166.7" r=".33" fill="#0dab76"/>
<g fill="none" stroke="#0dab76" stroke-width=".17">
<path d="M36.7 166.7h14v3.5"/>
<circle cx="78.7" cy="166.7" r=".33"/>
</g>
<circle cx="50.7" cy="166.7" r=".33" fill="#0dab76"/>
<g fill="none" stroke="#0dab76" stroke-width=".17">
<path d="M119 166.7h61.3M131.3 166.7v5.3h-1.8"/>
<circle cx="50.7" cy="166.7" r=".33"/>
</g>
<circle cx="131.3" cy="166.7" r=".33" fill="#0dab76"/>
<g fill="none" stroke="#0dab76" stroke-width=".17">
<path d="M159.3 166.7v5.3"/>
<circle cx="131.3" cy="166.7" r=".33"/>
</g>
<circle cx="159.3" cy="166.7" r=".33" fill="#0dab76"/>
<g fill="none" stroke="#0dab76" stroke-width=".17">
<path d="M185.6 40.5v-5.3h43.8v50.9h-43.8v3.5M234.7 45.8h8.7M103.3 157.9v1.8h-1.8M77 173.7h1.7v1.7M129.5 173.7h1.8v1.7"/>
<circle cx="159.3" cy="166.7" r=".33"/>
</g>
<circle cx="229.5" cy="45.8" r=".33" fill="#0dab76"/>
<g fill="none" stroke="#0dab76" stroke-width=".17">
<path d="M229.4 45.8h5.3v6.9h29.7v-5.2h-6.9"/>
<circle cx="229.5" cy="45.8" r=".33"/>
</g>
<circle cx="234.7" cy="45.8" r=".33" fill="#0dab76"/>
<g fill="none" stroke="#0dab76" stroke-width=".17">
<path d="M117.3 26.5h-14v1.8M117.3 51.1h-14v1.6M117.3 75.5h-14v1.8M117.3 100.1h-14v1.8M185.6 138.6v-3.5h43.8v8.8h14M234.7 143.9v7h29.7v-5.3h-6.9"/>
<circle cx="234.7" cy="45.8" r=".33"/>
</g>
<circle cx="234.7" cy="143.9" r=".33" fill="#0dab76"/>
<g fill="none" stroke="#0dab76" stroke-width=".17">
<path d="M117.3 124.6h-14v1.8M117.3 149.2h-14v1.7"/>
<circle cx="234.7" cy="143.9" r=".33"/>
</g>
<text font-size="9.9" fill="#c90d0c" x="19.1" y="31.8">Universal Inputs</text>
<g font-size="2.5" fill="#c90d0c">
<text x="28.7" y="19.1">1</text>
<text x="61.5" y="19.1">2</text>
<text x="94.2" y="19.1">3</text>
<text x="126.9" y="19.1">4</text>
<text x="159.7" y="19.1">5</text>
<text x="192.4" y="19.1">6</text>
<text x="225.2" y="19.1">7</text>
<text x="257.9" y="19.1">8</text>
<text x="10.9" y="37.8">A</text>
<text x="275.5" y="37.8">A</text>
<text x="10.8" y="72.6">B</text>
<text x="275.4" y="72.6">B</text>
<text x="10.8" y="107.5">C</text>
<text x="275.3" y="107.5">C</text>
<text x="10.8" y="142.4">D</text>
<text x="275.3" y="142.4">D</text>
<text x="10.8" y="177.3">E</text>
<text x="275.4" y="177.3">E</text>
<text x="226.8" y="185.9">Open-Source_Control_V3_R0</text>
<text x="28.7" y="196">1</text>
<text x="61.5" y="196">2</text>
<text x="94.2" y="196">3</text>
<text x="126.9" y="196">4</text>
<text x="159.7" y="196">5</text>
<text x="192.4" y="196">6</text>
<text x="225.2" y="196">7</text>
<text x="226.8" y="193">Sheet:</text>
<text x="242.6" y="193">11/15</text>
<text x="257.9" y="196">8</text>
<text x="259.7" y="193">Rev 0</text>
</g>
<g font-size="2.5" fill="#808080">
<text x="105" y="36.2">UI-1 Jumper:</text>
<text x="105" y="38.8">Therm / Relay</text>
<text x="80.5" y="48.4">UI-1 Jumper:</text>
<text x="80.5" y="51.1">4-20mA</text>
<text x="133" y="48.4">UI-1 Jumper:</text>
<text x="133" y="51.1">0-10V</text>
<text x="105" y="60.7">UI-2 Jumper:</text>
<text x="105" y="63.3">Therm / Relay</text>
<text x="80.5" y="72.9">UI-2 Jumper:</text>
<text x="80.5" y="75.5">4-20mA</text>
<text x="133" y="72.9">UI-2 Jumper:</text>
<text x="133" y="75.5">0-10V</text>
<text x="105" y="85.2">UI-3 Jumper:</text>
<text x="105" y="87.8">Therm / Relay</text>
<text x="243.4" y="87.8">Jumper AGND to GND</text>
<text x="243.4" y="90.4">This is optional. Already</text>
<text x="243.4" y="93">connected inside SiP</text>
<text x="80.5" y="97.5">UI-3 Jumper:</text>
<text x="80.5" y="100.1">4-20mA</text>
<text x="133" y="97.5">UI-3 Jumper:</text>
<text x="133" y="100.1">0-10V</text>
<text x="105" y="109.7">UI-4 Jumper:</text>
<text x="105" y="112.4">Therm / Relay</text>
<text x="80.5" y="122">UI-4 Jumper:</text>
<text x="80.5" y="124.6">4-20mA</text>
<text x="133" y="122">UI-4 Jumper:</text>
<text x="133" y="124.6">0-10V</text>
<text x="105" y="134.3">UI-5 Jumper:</text>
<text x="105" y="136.9">Therm / Relay</text>
<text x="80.5" y="146.6">UI-5 Jumper:</text>
<text x="80.5" y="149.2">4-20mA</text>
<text x="133" y="146.6">UI-5 Jumper:</text>
<text x="133" y="149.2">0-10V</text>
<text x="105" y="158.8">UI-6 Jumper:</text>
<text x="105" y="161.5">Therm / Relay</text>
<text x="80.5" y="171">UI-6 Jumper:</text>
<text x="80.5" y="173.7">4-20mA</text>
<text x="133" y="171">UI-6 Jumper:</text>
<text x="133" y="173.7">0-10V</text>
</g>
<text font-size="2.2" fill="#c90d0c" x="226.8" y="189.5">6/26/2024 7:40 PM</text>
<g font-size="1.7" fill="#808080">
<text x="108.5" y="26.5">1P8V_REF_1</text>
<text x="102.2" y="34.4" transform="rotate(-90 102.2 34.4)">R212</text>
<text x="105.5" y="34.4" transform="rotate(-90 105.5 34.4)">10K, 1%</text>
<text x="218.9" y="35.2">1P8V_REF_1</text>
<text x="245.4" y="31.3">SYS_VDD1_3P3V</text>
<text x="258.1" y="34.8">SYS_ADC_1P8V</text>
<text x="94.5" y="41.7">J12</text>
<text x="69.9" y="47.5">J11</text>
<text x="112.9" y="46.3">10K, 1%</text>
<text x="112.9" y="43">R214</text>
<text x="122.5" y="47.5">J13</text>
<text x="218.9" y="45.8">AIN1</text>
<text x="48.1" y="52.7" transform="rotate(-90 48.1 52.7)">R181</text>
<text x="108.5" y="51.1">1P8V_REF_1</text>
<text x="160.4" y="50.8">C111</text>
<text x="189.1" y="51.1">MCP6002SMT</text>
<text x="189.1" y="49.3">IC10A</text>
<text x="209.1" y="52.4" transform="rotate(-90 209.1 52.4)">R215</text>
<text x="212.4" y="52.3" transform="rotate(-90 212.4 52.3)">100K</text>
<text x="237.7" y="51.1">MCP6002SMT</text>
<text x="244" y="49.3">IC14A</text>
<text x="51.6" y="54.5">B72520T0300K062</text>
<text x="77.7" y="58.9" transform="rotate(-90 77.7 58.9)">R211</text>
<text x="81" y="58.9" transform="rotate(-90 81 58.9)">80, 0.1%</text>
<text x="102.2" y="58.9" transform="rotate(-90 102.2 58.9)">R222</text>
<text x="105.5" y="58.9" transform="rotate(-90 105.5 58.9)">10K, 1%</text>
<text x="130.2" y="57.7" transform="rotate(-90 130.2 57.7)">R213</text>
<text x="133.6" y="59.2" transform="rotate(-90 133.6 59.2)">2K, 1%</text>
<text x="160.4" y="54.3">1uF</text>
<text x="250.4" y="59.8">GND</text>
<text x="36.1" y="61">AGND</text>
<text x="48.3" y="61">AGND</text>
<text x="157" y="61">AGND</text>
<text x="183.2" y="61">AGND</text>
<text x="207.8" y="61">AGND</text>
<text x="76.4" y="66.4">AGND</text>
<text x="94.5" y="66.2">J22</text>
<text x="112.9" y="70.9">10K, 1%</text>
<text x="112.9" y="67.5">R224</text>
<text x="128.9" y="66.4">AGND</text>
<text x="218.9" y="70.3">AIN2</text>
<text x="48.1" y="77.3" transform="rotate(-90 48.1 77.3)">R182</text>
<text x="69.9" y="72.1">J21</text>
<text x="108.5" y="75.5">1P8V_REF_1</text>
<text x="122.5" y="72.1">J23</text>
<text x="160.4" y="75.3">C121</text>
<text x="189.1" y="75.5">MCP6002SMT</text>
<text x="189.1" y="73.8">IC10B</text>
<text x="209.1" y="76.9" transform="rotate(-90 209.1 76.9)">R225</text>
<text x="212.4" y="76.8" transform="rotate(-90 212.4 76.8)">100K</text>
<text x="51.6" y="79.1">B72520T0300K062</text>
<text x="77.7" y="83.5" transform="rotate(-90 77.7 83.5)">R221</text>
<text x="81" y="83.5" transform="rotate(-90 81 83.5)">80, 0.1%</text>
<text x="102.2" y="83.5" transform="rotate(-90 102.2 83.5)">R232</text>
<text x="105.5" y="83.5" transform="rotate(-90 105.5 83.5)">10K, 1%</text>
<text x="130.2" y="82.1" transform="rotate(-90 130.2 82.1)">R223</text>
<text x="133.6" y="83.7" transform="rotate(-90 133.6 83.7)">2K, 1%</text>
<text x="160.4" y="78.8">1uF</text>
<text x="36.1" y="85.6">AGND</text>
<text x="48.3" y="85.6">AGND</text>
<text x="157" y="85.6">AGND</text>
<text x="207.8" y="85.6">AGND</text>
<text x="76.4" y="90.8">AGND</text>
<text x="94.5" y="90.8">J32</text>
<text x="112.9" y="95.3">10K, 1%</text>
<text x="112.9" y="92">R234</text>
<text x="128.9" y="90.8">AGND</text>
<text x="218.9" y="94.8">AIN3</text>
<text x="48.1" y="101.9" transform="rotate(-90 48.1 101.9)">R183</text>
<text x="69.9" y="96.6">J31</text>
<text x="108.5" y="100.1">1P8V_REF_1</text>
<text x="122.5" y="96.6">J33</text>
<text x="160.4" y="99.8">C131</text>
<text x="189.1" y="98.3">IC11A</text>
<text x="189.1" y="100.1">MCP6002SMT</text>
<text x="209.1" y="101.4" transform="rotate(-90 209.1 101.4)">R235</text>
<text x="212.4" y="101.3" transform="rotate(-90 212.4 101.3)">100K</text>
<text x="260.9" y="96.6">J7</text>
<text x="51.6" y="103.6">B72520T0300K062</text>
<text x="77.7" y="108" transform="rotate(-90 77.7 108)">R231</text>
<text x="81" y="108" transform="rotate(-90 81 108)">80, 0.1%</text>
<text x="102.2" y="108" transform="rotate(-90 102.2 108)">R242</text>
<text x="105.5" y="108" transform="rotate(-90 105.5 108)">10K, 1%</text>
<text x="130.2" y="106.7" transform="rotate(-90 130.2 106.7)">R233</text>
<text x="160.4" y="103.3">1uF</text>
<text x="36.1" y="110.2">AGND</text>
<text x="48.3" y="110.2">AGND</text>
<text x="133.6" y="108.2" transform="rotate(-90 133.6 108.2)">2K, 1%</text>
<text x="157" y="110.2">AGND</text>
<text x="183.2" y="110.2">AGND</text>
<text x="207.8" y="110.2">AGND</text>
<text x="242.8" y="110.2">AGND</text>
<text x="250.4" y="108.9">GND</text>
<text x="76.4" y="115.4">AGND</text>
<text x="94.5" y="115.3">J42</text>
<text x="112.9" y="119.9">10K, 1%</text>
<text x="112.9" y="116.6">R244</text>
<text x="128.9" y="115.4">AGND</text>
<text x="218.9" y="119.4">AIN4</text>
<text x="69.9" y="121.2">J41</text>
<text x="106.8" y="124.6">1P8V_REF_2</text>
<text x="122.5" y="121.2">J43</text>
<text x="160.4" y="124.4">C141</text>
<text x="189.1" y="122.9">IC11B</text>
<text x="189.1" y="124.6">MCP6002SMT</text>
<text x="209.1" y="126" transform="rotate(-90 209.1 126)">R245</text>
<text x="212.4" y="125.9" transform="rotate(-90 212.4 125.9)">100K</text>
<text x="48.1" y="126.4" transform="rotate(-90 48.1 126.4)">R184</text>
<text x="51.6" y="128.1">B72520T0300K062</text>
<text x="130.2" y="131.2" transform="rotate(-90 130.2 131.2)">R243</text>
<text x="160.4" y="127.8">1uF</text>
<text x="36.1" y="134.7">AGND</text>
<text x="48.3" y="134.7">AGND</text>
<text x="77.7" y="132.5" transform="rotate(-90 77.7 132.5)">R241</text>
<text x="81" y="132.5" transform="rotate(-90 81 132.5)">80, 0.1%</text>
<text x="102.2" y="132.5" transform="rotate(-90 102.2 132.5)">R252</text>
<text x="105.5" y="132.5" transform="rotate(-90 105.5 132.5)">10K, 1%</text>
<text x="133.6" y="132.8" transform="rotate(-90 133.6 132.8)">2K, 1%</text>
<text x="157" y="134.7">AGND</text>
<text x="207.8" y="134.7">AGND</text>
<text x="218.9" y="135.1">1P8V_REF_2</text>
<text x="258.1" y="134.7">SYS_ADC_1P8V</text>
<text x="76.4" y="140">AGND</text>
<text x="94.5" y="139.9">J52</text>
<text x="112.9" y="141.1">R254</text>
<text x="128.9" y="140">AGND</text>
<text x="218.9" y="143.9">AIN5</text>
<text x="69.9" y="145.6">J51</text>
<text x="106.8" y="149.2">1P8V_REF_2</text>
<text x="112.9" y="144.4">10K, 1%</text>
<text x="122.5" y="145.6">J53</text>
<text x="160.4" y="148.9">C151</text>
<text x="189.1" y="147.4">IC12A</text>
<text x="189.1" y="149.2">MCP6002SMT</text>
<text x="237.7" y="149.2">MCP6002SMT</text>
<text x="244" y="147.4">IC14B</text>
<text x="48.1" y="150.9" transform="rotate(-90 48.1 150.9)">R185</text>
<text x="51.6" y="152.7">B72520T0300K062</text>
<text x="130.2" y="155.8" transform="rotate(-90 130.2 155.8)">R253</text>
<text x="160.4" y="152.4">1uF</text>
<text x="209.1" y="150.5" transform="rotate(-90 209.1 150.5)">R255</text>
<text x="212.4" y="150.5" transform="rotate(-90 212.4 150.5)">100K</text>
<text x="36.1" y="159.2">AGND</text>
<text x="48.3" y="159.2">AGND</text>
<text x="77.7" y="157.1" transform="rotate(-90 77.7 157.1)">R251</text>
<text x="81" y="157.1" transform="rotate(-90 81 157.1)">80, 0.1%</text>
<text x="102.2" y="157.1" transform="rotate(-90 102.2 157.1)">R262</text>
<text x="105.5" y="157.1" transform="rotate(-90 105.5 157.1)">10K, 1%</text>
<text x="133.6" y="157.3" transform="rotate(-90 133.6 157.3)">2K, 1%</text>
<text x="157" y="159.2">AGND</text>
<text x="183.2" y="159.2">AGND</text>
<text x="207.8" y="159.2">AGND</text>
<text x="76.4" y="164.5">AGND</text>
<text x="94.5" y="164.3">J62</text>
<text x="112.9" y="165.6">R264</text>
<text x="128.9" y="164.5">AGND</text>
<text x="69.9" y="170.2">J61</text>
<text x="112.9" y="169">10K, 1%</text>
<text x="122.5" y="170.2">J63</text>
<text x="160.4" y="173.4">C161</text>
<text x="189.1" y="172">IC12B</text>
<text x="189.1" y="173.7">MCP6002SMT</text>
<text x="218.9" y="168.4">AIN6</text>
<text x="48.1" y="175.4" transform="rotate(-90 48.1 175.4)">R186</text>
<text x="51.6" y="177.2">B72520T0300K062</text>
<text x="160.4" y="177">1uF</text>
<text x="209.1" y="175" transform="rotate(-90 209.1 175)">R265</text>
<text x="212.4" y="174.9" transform="rotate(-90 212.4 174.9)">100K</text>
<text x="218.3" y="178.5">AGND</text>
<text x="36.1" y="183.7">AGND</text>
<text x="48.3" y="183.7">AGND</text>
<text x="77.7" y="181.6" transform="rotate(-90 77.7 181.6)">R261</text>
<text x="81" y="181.6" transform="rotate(-90 81 181.6)">80, 0.1%</text>
<text x="130.2" y="180.3" transform="rotate(-90 130.2 180.3)">R263</text>
<text x="133.6" y="181.8" transform="rotate(-90 133.6 181.8)">2K, 1%</text>
<text x="157" y="183.7">AGND</text>
<text x="76.4" y="189">AGND</text>
<text x="128.9" y="189">AGND</text>
</g>
<g font-size="1.4" fill="#808080">
<text x="99.7" y="38.5">1</text>
<text x="99.7" y="36.7">2</text>
<text x="185.3" y="42" transform="rotate(-90 185.3 42)">8</text>
<text x="252" y="42" transform="rotate(-90 252 42)">8</text>
<text x="31.4" y="42.7">X10.1</text>
<text x="31.4" y="46.2">X10.2</text>
<text x="181.5" y="47.2">2</text>
<text x="181.5" y="43.8">3</text>
<text x="192.4" y="45.6">1</text>
<text x="244.6" y="45.6">1</text>
<text x="255.5" y="47.2">2</text>
<text x="255.5" y="43.8">3</text>
<text x="75.1" y="49">1</text>
<text x="75.1" y="50.8">2</text>
<text x="127.7" y="49">1</text>
<text x="127.7" y="50.8">2</text>
<text x="185.3" y="50.3" transform="rotate(-90 185.3 50.3)">4</text>
<text x="252" y="50.3" transform="rotate(-90 252 50.3)">4</text>
<text x="99.7" y="63.1">1</text>
<text x="99.7" y="61.3">2</text>
<text x="31.4" y="67.2">X10.3</text>
<text x="31.4" y="70.8">X10.4</text>
<text x="181.5" y="71.8">6</text>
<text x="181.5" y="68.3">5</text>
<text x="192.4" y="70">7</text>
<text x="75.1" y="73.6">1</text>
<text x="75.1" y="75.4">2</text>
<text x="127.7" y="73.6">1</text>
<text x="127.7" y="75.4">2</text>
<text x="99.7" y="87.5">1</text>
<text x="99.7" y="85.9">2</text>
<text x="31.4" y="91.8">X11.1</text>
<text x="31.4" y="95.3">X11.2</text>
<text x="181.5" y="92.9">3</text>
<text x="185.3" y="91.1" transform="rotate(-90 185.3 91.1)">8</text>
<text x="192.4" y="94.6">1</text>
<text x="75.1" y="98.1">1</text>
<text x="75.1" y="99.8">2</text>
<text x="127.7" y="98.1">1</text>
<text x="127.7" y="99.8">2</text>
<text x="181.5" y="96.4">2</text>
<text x="185.3" y="99.3" transform="rotate(-90 185.3 99.3)">4</text>
<text x="256.8" y="98.1">1</text>
<text x="256.8" y="99.8">2</text>
<text x="99.7" y="112.1">1</text>
<text x="99.7" y="110.3">2</text>
<text x="31.4" y="116.3">X11.3</text>
<text x="31.4" y="119.8">X11.4</text>
<text x="181.5" y="117.3">5</text>
<text x="192.4" y="119.1">7</text>
<text x="75.1" y="122.6">1</text>
<text x="75.1" y="124.4">2</text>
<text x="127.7" y="122.6">1</text>
<text x="127.7" y="124.4">2</text>
<text x="181.5" y="120.9">6</text>
<text x="99.7" y="136.7">1</text>
<text x="99.7" y="134.9">2</text>
<text x="31.4" y="140.8">X12.1</text>
<text x="181.5" y="141.9">3</text>
<text x="185.3" y="140.1" transform="rotate(-90 185.3 140.1)">8</text>
<text x="192.4" y="143.7">1</text>
<text x="244.6" y="143.7">7</text>
<text x="255.5" y="141.9">5</text>
<text x="31.4" y="144.4">X12.2</text>
<text x="75.1" y="147.2">1</text>
<text x="75.1" y="148.9">2</text>
<text x="127.7" y="147.2">1</text>
<text x="127.7" y="148.9">2</text>
<text x="181.5" y="145.4">2</text>
<text x="185.3" y="148.4" transform="rotate(-90 185.3 148.4)">4</text>
<text x="255.5" y="145.4">6</text>
<text x="99.7" y="161.2">1</text>
<text x="99.7" y="159.4">2</text>
<text x="31.4" y="165.4">X12.3</text>
<text x="181.5" y="166.5">5</text>
<text x="31.4" y="168.9">X12.4</text>
<text x="75.1" y="171.7">1</text>
<text x="75.1" y="173.5">2</text>
<text x="127.7" y="171.7">1</text>
<text x="127.7" y="173.5">2</text>
<text x="181.5" y="169.9">6</text>
<text x="192.4" y="168.1">7</text>
</g>
</svg>
